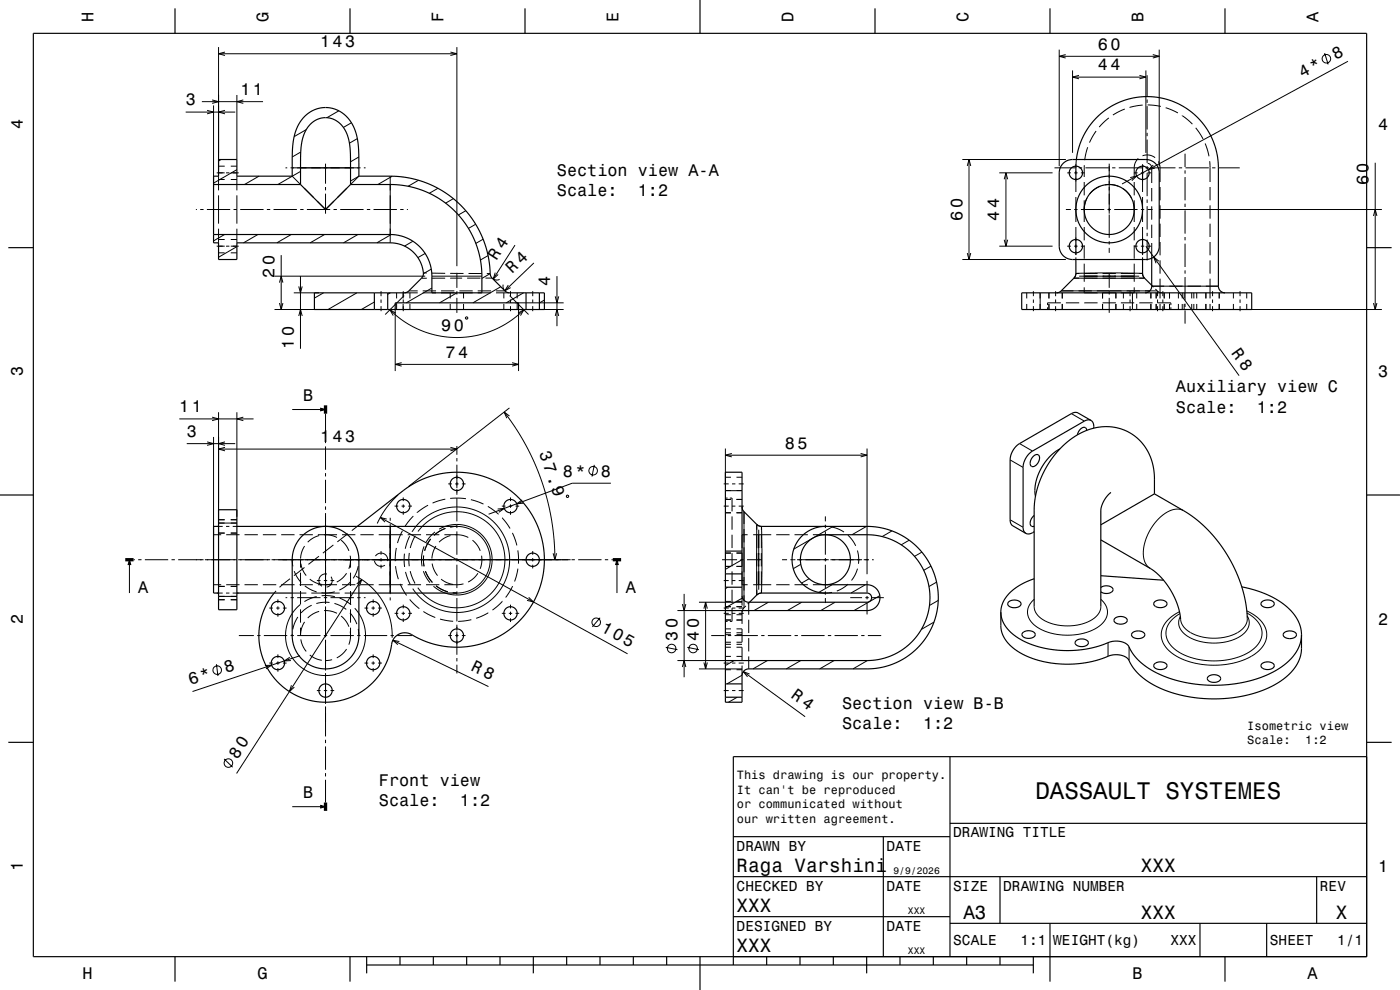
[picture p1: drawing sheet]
<svg xmlns="http://www.w3.org/2000/svg" width="420mm" height="297mm" viewBox="0 0 420 297" stroke-linecap="round" stroke-linejoin="round" font-family="sans-serif">
<g fill="none" stroke="#000" stroke-width=".3">
<path d="M65.6 14.1v37.1M65.6 16.1h71.5M67.5 15.6l-1.9 .5 1.9 .5M135.1 15.6l2 .5-2 .5M137.1 14.1v65.8M317.8 14.9v35M317.8 16.9h30M319.7 16.4l-1.9 .5 1.9 .5M345.8 16.4l2 .5-2 .5M347.8 14.9v35M397.4 15.9l1.1 3.4M404.4 18.4l-67.8 36.8"/>
<path d="M55.7 33.6h14.9M60.6 30.5h18.3M62.1 33.1l2 .5-2 .5M63.6 30l2 .5-2 .5M64.1 31.6v24.6M67.5 33.1l-1.9 .5 1.9 .5M71.1 28.5v19.4M73 30l-1.9 .5 1.9 .5M91.9 38.9l-3.7 2.1M101.6 33.2l-3.5 2.1M105.4 36.8l-2.4 1.4M321.8 21.1v24.8"/>
<path d="M321.8 23.1h22M323.7 22.6l-1.9 .5 1.9 .6M328.8 39.3l-1.9 3.5M332.7 35.4l-2.9 2.7M337.4 32.7l-3.5 1.8M341.8 22.6l2 .5-2 .6M342.8 31.5l-3.9 .7M343.8 21.1v24.8M344.1 22.6v6.3M344.1 29.9v1M344.1 31.9v7M344.1 39.9v1"/>
<path d="M344.3 31.5l4 .4M349.7 32.3l3.7 1.6M354.7 34.7l3 2.5M358.7 38.4l2.2 3.3M65 51.9h2.4M65.6 52.9v4.2M65.6 58.6v8.5M65.6 49.9h1.8M65.6 53.9h1.8M66.3 47.9l-.7 .4M67.8 51.9h1M69.2 51.9h2.4"/>
<path d="M69.2 49.9h1.9M69.2 53.9h1.9M71.1 50.9l-7 4M71.1 52.9v4.2M71.1 58.6v8.5M77.7 52.9l-4.3 2.5M85.7 50.4h.5M87.2 50.4h21M87.7 52.9l2.5 2.5M90.2 51.4l-6.8 4M90.2 45.6l-2.5 1.5M91.2 56.4l2.9 2.9"/>
<path d="M97.7 49.1v6M97.7 56.1v1M97.7 58.1v6M104.1 56.4l-2.9 2.9M107.2 41.6l-2.4 1.4M107.7 47.1l-2.5 1.4M107.7 52.9l-2.6 2.5M107.7 52.9l-2.5 1.4M109.2 50.4h.5M117.1 52.9v20M117.7 52.9l-4.3 2.5M125.6 54.1l-3.2 1.8"/>
<path d="M131.4 56.5l-2.6 1.5M136 59.6l-2.3 1.3M288.7 47.9h31.1M290.2 49.8l.5-1.9 .5 1.9M290.7 47.9v30M299.8 51.9h16M301.3 53.8l.5-1.9 .5 1.9M301.8 51.9v22M316.4 50.4h6.2M320.2 51.9h1.1M322.3 51.9h1M322.8 49.3v1.1"/>
<path d="M322.8 51.4v1M322.8 53.4v4.2M322.8 59.1v7.5M322.9 47.9l-.1 1.9M323.6 50.4h1M324.3 51.9h1.1M325.3 54.6v4M325.3 49.6v3.5M325.6 50.4h7M326.1 59.4l-.6 1.7-.2 1.8M326.3 44.2l-.9 3.9M330.1 55.8a7.5 7.5 0 0 0-3.2 2.4"/>
<path d="M331.6 55.5a7.5 7.5 0 0 1 3.9 .4M332.8 49.1v15M333.6 50.4h1M335.6 50.4h7M336.8 56.5a7.5 7.5 0 0 1 2.7 3M339.1 53.3l1.9-.5-1.4 1.4M340.2 51.9h1.1M340.3 54.6v4M341.5 47.5l-.8 1-.3 .9-.1 3.7M342.3 51.9h1M342.8 46.7a3.9 3.9 0 0 1 3.7 .6M342.8 49.3v1.1"/>
<path d="M342.8 51.4v1M342.8 53.4v4.2M342.8 59.1v7.5M343 49.6l-.1 .3M343.6 50.4h1M344.1 41.9v7M344.1 49.9v1M344.1 51.9v7M344.1 59.9v1M344.3 51.9h1.1M344.3 49a1.37 1.37 0 0 1 1.2 1.4v4.5M345.5 56.4v4"/>
<path d="M345.6 50.4h7M346 49.5l-1.5 1.4 2-.5M347.5 48.4l.5 1.7v4.5M348 56.1v4M353.6 50.4h1M355.5 46.1v4M355.5 51.1v1M355.5 53.1v7M355.6 50.4h7M361.5 43l1.2 3.9M362.9 48.4l.1 6.2M363 56.1v4"/>
<path d="M363.6 50.4h1M365.6 50.4h6.3M412.6 48.8v44.1M58.8 62.9h.3M60.1 62.9h1M62.1 62.9h7M65 73.9h2.4M65.6 68.6v4.3M65.6 71.9h1.8M65.6 75.9h1.8M67.4 70.4l-3.3 1.9M67.8 73.9h1"/>
<path d="M69.2 73.9h2.4M69.2 71.9h1.9M69.2 75.9h1.9M70.1 62.9h1M71.1 74l-5.5 3.2M71.1 68.6v4.3M72.1 62.9h7M77.4 70.4l-4.4 2.5M80.1 62.9h1M82.1 62.9h7M84.4 76.5v16.4M87.4 70.4l-4.4 2.5"/>
<path d="M90.1 62.9h1M92.1 62.9h7M95.1 60.3l2.6 2.6 2.5-2.6M97.4 70.4l-4.4 2.5M100.1 62.9h1M102.1 62.9h7M107.4 70.4l-4.4 2.5M110.1 62.9h1M112.1 62.9h7M117.4 70.4l-4.4 2.5M120.1 62.9h1M122.1 62.9h.3"/>
<path d="M123.9 72.4l-2.5 1.4M127.5 76l-2.1 1.3M139.7 63.2l-2.2 1.3M142.7 67.3l-2.2 1.2M144.9 71.8l-2.2 1.2M146.4 76.7l-2.3 1.3M154.5 73.5l-6.5 10.2a2.02 2.02 0 0 0 1.9 .1M160.2 78.9l-8.8 8.3M288.7 77.9h31.1M290.2 75.9l.5 2 .5-2M299.8 73.9h16M301.3 71.9l.5 2 .5-2"/>
<path d="M319.8 62.9h1.5M320.2 73.9h1.1M322.3 62.9h1M322.3 73.9h1M322.8 68.1v4.3M322.8 73.4v1M322.8 75.4v1.1M322.8 77.2v.7M324.3 73.9h1.1M324.3 62.9h7M325.3 60.1v6.5M325.3 68.1v4"/>
<path d="M325.3 73.6v4M325.3 79.1v5.4M332.3 62.9h1M332.8 64.4v7M332.8 72.4v1M332.8 74.4v1.5M334.3 62.9h7M340 60.9l.3 2M340.2 73.9h1.1M340.3 60.1v6.5M340.3 68.1v4M340.3 73.6v4"/>
<path d="M340.3 79.1v5.4M342.3 62.9h1M342.3 73.9h1M342.8 68.1v4.3M342.8 73.4v1M342.8 75.4v1.1M342.8 77.2v.7M343.8 73.9l27.9 38.8M344.1 61.9v7M344.1 69.9v1M344.1 71.9v6.2M344.3 62.9h1.5"/>
<path d="M344.3 73.9h1.1M345.5 61.9v4M345.5 67.4v4M345.5 72.9v4.5M347.7 78.4l-1.6-1.3 .7 1.9M347.8 62.9h66.8M348 61.6v4M348 67.1v4M348 72.6v4M348 78.1v4M355.5 61.1v1M355.5 63.1v7"/>
<path d="M355.5 71.1v1M355.5 73.1v7M363 61.6v4M363 67.1v4M363 72.6v4M363 78.1v4M412 64.8l.6-1.9 .5 1.9M82.4 92.9h13.3M82.4 82.9h45.2M83.8 90.9l.6 2 .5-2M83.8 84.8l.6-1.9 .5 1.9M88.1 87.9h7.6"/>
<path d="M89.6 85.9l.5 2 .6-2M89.6 94.8l.5-1.9 .6 1.9M90.1 82.9v21.7M97.1 87.9l-2.8 1.5M107.1 87.9l-8.7 5M112.3 90.6l-3.9 2.3M114.3 87.4v1.5M114.3 89.9v1M114.3 91.9v1.5M117 92.9l4.2 3.5 4.6 2.5 5.2 1.7 5.8 .7 5.2-.5 5.5-1.5 5.1-2.7 2.2-1.6 2.3-2.1M117.1 87.9l-.8 .4M118.6 92.8l-.2 .1"/>
<path d="M118.6 92.7v18.6M118.7 93.9l-1.7-1 1 1.8M119 87.9v1.6M119 91.2v1.7M120.9 91.2l.1 2.2M121 87.4l-.1 2.1M121 89.9v1M121.2 87.9h4.1M121.2 88.7l-5.6 5.7M122.7 87.3h2.6M123 87.9v1.6M123 91.2v1.7"/>
<path d="M126.8 87.9h4M126.8 87.3h4M127 81.9h1M128 83.5h-1.6M129.4 80.7l-2.4 1.4M129.5 81.9l4 .1M129.6 86.4l-7.7 4.5M129.6 82.9h15M132.3 87.9h4M132.3 87.3h4M133.5 83.4l-3.9 .1M135 82h4"/>
<path d="M135.1 87.9v1.6M135.1 91.2v1.7M137.1 87.9l-5.2 3M137.1 81.9v4.5M137.1 87.4v1M137.1 89.4v4.5M137.8 87.9h4M137.8 87.3h4M138.6 83.4h-3.5M139.1 87.9v1.6M139.1 91.2v1.7M139.6 95.3l.5-.2 .2 .4-.4 .3z"/>
<path d="M140.5 82l4 .1M143.3 87.9h4M143.3 87.3h4M144.1 83.4h-4M146 82.1h1.1l-2.5 1.4M147.6 83.4h-2M148.6 81.8l-.6 1.9 1.5-1.3M148.8 87.9h4.1M150.2 86l-8.3 4.9M151 85.4a1.98 1.98 0 0 0 .5 1.9h-2.7M151.2 87.9v1.6M151.2 91.2v1.7"/>
<path d="M152.5 85.5l-1.1 1.7 1.8-.9M152.9 88.7l5.7 5.7M153.2 87.4v1.5M153.2 89.9v1M153.2 91.9v1.5M154.6 92.9h14.5M154.6 90.9h14.5M155.2 87.9v1.6M155.2 91.2v1.7M155.4 93.9l1.7-1-.9 1.8M155.6 92.7v18.6M157.1 87.9l-5.2 3"/>
<path d="M159.8 87.4v1.5M159.8 89.9v1M159.8 91.9v1.5M163.3 90l-1.5 .9M166.6 94.8l.5-1.9 .5 1.9M166.6 88.9l.5 2 .5-2M167.1 82.8v15.1M308 87.9v1.6M308 91.2v1.7M310 87.4v1.5M310 89.9v1M310 91.9v1.5"/>
<path d="M312 87.9v1.6M312 91.2v1.7M312.1 87.9v5M314.3 92.2v.7M314.7 87.9v1.6M314.7 91.2v1.7M316.7 87.4v1.5M316.7 89.9v1M316.7 91.9v1.5M316.9 87.9h.1M318.3 90.9h-4v.6M318.4 87.3h28.8"/>
<path d="M318.7 87.9v1.6M318.7 91.2v1.7M319.8 90.9h4M322.2 83.4h21.2M322.8 82l9.4-.1 10.6 .1M322.8 82h1M322.8 82l-.2 .8-.4 .6M323.8 83.4h-1.6M323.8 82.9h18M325.3 82.1h4M325.3 86.2v1.7h4M325.3 90.9h4"/>
<path d="M329.3 83.4h-4M330.8 89.5v-1.6h4v1.6M330.8 90.9h4M330.8 83.4h4M330.8 82.1h4M330.8 91.2v1.7M332.8 81.9v4.5M332.8 87.4v1M332.8 89.4v4.5M334.8 91.2v1.7M336.3 83.4h4M336.3 90.9h4"/>
<path d="M337 87.9v1.6M337 91.2v1.7M339 87.4v1.5M339 89.9v1M339 91.9v1.5M339.7 87.9v5M340.3 82.1h-4M340.3 86.2v1.7h-4M341 87.9v1.6M341 91.2v1.7M341.7 92.9h72.9M341.8 83.4h1.6"/>
<path d="M341.8 90.9h4M342.8 82h-1M342.8 82l.1 .8 .5 .6M345.3 87.9v1.6M345.3 91.2v1.7M345.5 85.9h20M345.5 85.6l.6 .6M346.6 86.7l.6 .6M346.9 87.9v1.6M346.9 91.2v1.7M347.2 87.3l.6 .4 .8 .2M347.3 89.9v1h4v.6"/>
<path d="M347.3 87.4v1.5M347.3 91.9v1.5M348 83.6v5.9M348 91.2v1.7M348.9 87.4v1.5M348.9 89.9v1M348.9 91.9v1.5M349.3 87.9v1.6M349.3 91.2v1.7M350.9 87.9v1.6M350.9 91.2v1.7M351.3 92.2v.7"/>
<path d="M353.5 87.9v1.6M353.5 91.2v1.7M354.7 87.9v1.6M354.7 91.2v1.7M355.3 87.9v1.6M355.3 91.2v1.7M355.5 81.1v1M355.5 83.1v7M355.5 91.1v1M355.5 93.1v4M357.5 87.9v1.6M357.5 91.2v1.7"/>
<path d="M358.2 87.9v1.6M358.2 91.2v1.7M359 87.9v1.6M359 91.2v1.7M361.8 87.9v1.6M361.8 91.2v1.7M363 83.6v5.9M363 91.2v1.7M363.8 87.4v1.5M363.8 89.9v1M363.8 91.9v1.5M365.8 87.9v1.6"/>
<path d="M365.8 91.2v1.7M370 87.9v1.6M370 91.2v1.7M372 87.4v1.5M372 89.9v1M372 91.9v1.5M374 87.9v1.6M374 91.2v1.7M412 90.9l.6 2 .5-2M118.6 109.3h37M120.5 108.8l-1.9 .5 1.9 .5M153.6 108.8l2 .5-2 .5"/>
<path d="M53.8 125.7h22.3M56 133.1h14.6M62.1 132.6l2 .5-2 .5M63.6 125.2l2 .5-2 .5M64.1 131.1v30M65.6 123.7v36.4M65.6 134.7h71.5M67.5 132.6l-1.9 .5 1.9 .5M67.5 134.2l-1.9 .5 1.9 .5M71.1 123.7v31.4M73 125.2l-1.9 .5 1.9 .5M87.7 122.9h8.5"/>
<path d="M97.7 124.1v6.8M97.7 131.9v1M97.7 133.9v7M135.1 134.2l2 .5-2 .5M137.1 133.8v2.6M137.1 137.4v1M137.1 139.4v7M151.3 123.6l3.4 4.9 3.1 5.1 2.6 5.4 2 5.1 1.8 6 1.3 6.1 .7 5.7 .3 6M152.8 122.4l-30.3 23.6M152.8 124.8l-1.5-1.2 .7 1.9M178.3 139.5l-.7 3.5M217.6 134.6v10.6"/>
<path d="M217.6 136.6h42.5M219.5 136l-1.9 .6 1.9 .5M258.2 136l1.9 .6-1.9 .5M260.1 134.6v37.7M303 138l3.9 2.2M305.9 133.1l3.9 2.2M321.4 124.1l3.9 2.2M65 157.9h1.8M65.6 159.9h1.8M65.6 155.9h1.8M65.6 156.9h5.5M67.8 157.9h1"/>
<path d="M69.2 159.9h1.9M69.2 155.9h1.9M69.8 157.9h1.8M97.7 141.9v1M97.7 143.9v7M97.7 151.9v1M97.7 153.9v27.3M107.2 157.9l-1.7 1.3M114.1 155.2l74.2 40.9M116 155.7l-1.9-.5 1.4 1.4M117.1 155.3v.9M117.1 157.2v21"/>
<path d="M118.4 151.8h1.1M119.4 148.5l-3.5 3.9-2.7 4.6M120.5 151.8h1M120.7 159.2l-1.4 3.7M121 149.2v1.1M121 151.3v1M121 153.3v1.1M122.5 151.8h1.1M123.6 159.5l1.6-2 1.7-1.7 1.9-1.4 2.4-1.2 2.7-.8 2.4-.3 2.5 .1 2.5 .5 2.3 .8 2.4 1.4 1.8 1.4 1.8 2 1.4 2.1 1.1 2.5 .6 2.4 .2 2.5-.2 2.5-.6 2.4-.9 2.4-1.3 2.1-1.4 1.7-2.1 1.8-2.4 1.4-2.3 1-2.7 .5-2.2 .1-2.5-.2-2.4-.6-2.3-1-2.3-1.5-1.8-1.7-1.7-2.1M124 154.8l-2.5 3.1M125.4 159.5l1.6-1.9 1.7-1.4 2-1.2 2.1-.8 2.1-.5 2.3-.2 2.2 .2 2.2 .5 2.1 .9 1.9 1.2 1.7 1.5 1.4 1.7 1.2 1.9 .9 2.1 .5 1.9 .2 2.5-.2 2.2-.5 2.2-.9 2.1-1.1 1.9-1.5 1.8-1.7 1.4-1.9 1.2-2.3 1-2.2 .5-2.2 .1-2.3-.2-2.1-.5-2.1-.9-1.9-1.1-1.7-1.5-1.6-1.8M128.4 151.6l-3.3 2.2"/>
<path d="M130.5 159.6l-1.4 1.3-1.2 1.7M131.8 158.7l2.5-1 3-.4 2.8 .5 2.7 1.2 2.3 2 1.5 2.3 .9 2.6 .1 3-.7 2.9-1.4 2.4-1.9 2-2.6 1.5-2.7 .7h-3l-3-1-2.3-1.5M133.6 149.8l-3.8 1.1M134.5 145.2h1.1M135.1 158.1l1.9-.2zM136.6 145.2h1M137 157.9l1.9 .2 2 .6 1.7 .9 1.4 1.2 1.4 1.6 .9 1.6 .6 2.1 .2 1.8-.2 1.9-.5 1.8-1 1.9-1.2 1.4-1.6 1.4-1.7 .8-1.8 .6-2.1 .2M137.1 149.4l-2 .1M137.1 149.4l2.7 .2M137.1 146.7v1.7M137.1 149.4v7M137.1 157.4v1"/>
<path d="M137.1 159.4v7M138.6 145.2h1.1M141.3 149.9l3.7 1.3M146.4 151.9l3.2 2.4M149.3 152.7l2-.2-1.7 1.2M150.6 151.8h1.1M150.6 155.3l2.4 3.3M152.7 151.8h1M153.2 149.2v1.1M153.2 151.3v1M153.2 153.3v1.1M153.7 159.9l1.4 3.7"/>
<path d="M154.7 151.8h1.1M156.7 150l-1.7 1.1 2-.1M170 148.6l.5 .1v.5l-.5-.1zM183.3 145h-11.6l-25.1 9.3M217.1 151.8h1.5M217.1 145.2h1.5M217.6 147.2h5M217.6 149.4h.7M217.6 153.8h1.7M217.6 149.8h1.7M217.6 147.2h1.7M217.6 143.2h1.7"/>
<path d="M219 149.4h.6v4M219.6 154.9v4M219.6 151.8h1M219.6 145.2h1M220.9 153.8h1.7M220.9 149.8h1.7M220.9 147.2h1.7M220.9 143.2h1.7M221.6 151.8h1.5M221.6 145.2h1.5M222.6 152.1h.1M223.2 153.5v28.8"/>
<path d="M227 157.3v1.6M227 157.3v21.2M227 157.3l1.4 .6M227.6 158.9v18M228.4 157.9l.2 10M228.4 157.9v1M247.6 157.9h.1M247.6 157.9h.4M247.6 154.9v1.5M247.6 157.4v1M247.6 159.4v7M249.5 158.1l1.9 .6 1.8 .9"/>
<path d="M249.9 157.9l-11.8 6.8M259.9 157.9l-4.3 2.5M267.6 159.3l-2.9 1.7M303 155.9l3.9 2.3M355.1 153.2l-1.1-.4h-1.3l-2.6 .8-2.7 2.3-2.4 3.1-1.5 3.6-.5 3.5 .5 2.7 .7 1 .9 .7M38.8 169.4v8.5M40.1 167.9h.4M41.5 167.9h1M43.5 167.9h7M51.5 167.9h1M53.5 167.9h7.6M61.5 167.9h9.6"/>
<path d="M64.1 160.4h2.3M64.1 175.4h2.3M65 177.9h1.8M65.6 175.9h1.8M65.6 179.9h1.8M65.6 178.9h5.5M67.8 177.9h1M67.9 160.4h4M67.9 175.4h4M69.2 175.9h1.9M69.2 179.9h1.9M69.8 177.9h1.8"/>
<path d="M71.5 167.9h9.6M73.4 160.4h4M73.4 175.4h4M78.9 160.4h4M78.9 175.4h4M81.5 167.9h89.7M82.8 177.3l-.5 .6M83.4 179.8v1.1M84.4 160.4h4M84.4 175.4h4M85.7 179.3h.5M87 173.6l-3.1 2.6"/>
<path d="M87.2 179.3h1M87.7 167.9l.2 2M87.7 177.9h4.2M88.3 171.3l.8 1.8 1.2 1.6M89.2 179.3h7M89.9 160.4h4M89.9 175.4h4M90.2 167.9v2.4M90.2 171.8v4M90.2 177.3v4M90.3 169.1a7.4 7.4 0 0 0 1.6 3.6M91.3 170.2l-3.1 2.5"/>
<path d="M91.4 163.8a7.5 7.5 0 0 0-1.2 3.8M91.4 175.8l1.7 1 1.9 .8M92.9 173.7a7.4 7.4 0 0 0 3.6 1.6M93.4 177.9h8.5M95 179l-1.9 .6-1.8 .9M95.1 174.2h1.1M95.4 160.4h5.7M95.4 175.4h5.7M95.7 166.9l-3.2 2.4M95.7 160.7a7.5 7.5 0 0 0-3.4 2M96.5 178.7h2l2 .3M97.2 179.3h1"/>
<path d="M97.2 174.2h1M97.2 160.4a7.5 7.5 0 0 1 3.9 .8M98.1 172.2a2 2 0 0 0-2.3 1.2 2 2 0 0 0 .8 2.5M99.2 179.3h7M99.2 174.2h1.1M99.3 173a2 2 0 0 1-1.3 3.1M99.6 175.2l-1.9 .2M100 163.5l-3.1 2.4M100.4 177.5l-2 .4-1.9-.1M101.9 179.4l1.8 .9 1.6 1.1M102.3 162.1a7.5 7.5 0 0 1 2.4 3.2M102.6 160.4h4"/>
<path d="M102.6 175.4h4M103.4 177.9h4.3M104 172a7.5 7.5 0 0 1-3 2.6M104.4 160.1l-3.2 2.5M105 174.7l-1.5 1.3-1.7 1M105.1 166.7a7.5 7.5 0 0 1-.4 3.9M105.2 167.9v2.4M105.2 171.8v4M105.2 177.3v4M106.8 172.9l2.4 1.4 2.3 1.9 2 2.3 1.5 2.3 1.2 2.4 .8 2.4 .5 3 .2 2.7M107 175.2l1.5-1.3-.6 1.9M107.2 179.3h1"/>
<path d="M107.5 169.8l-.6 1.9-.9 1.8M107.7 167.9v.4M108.1 160.4h4M108.1 175.4h4M108.5 173.9l-37.5 58.1M109.2 179.3h.5M112 179.8v1.1M112.3 168.3a2 2 0 0 0 3.2 1.3M112.6 166.8a2 2 0 0 1 2.5-.7 2 2 0 0 1 1.2 2.2M113.6 160.4h7.2M113.6 175.4h7.2M114.3 165.3v1.1"/>
<path d="M114.3 167.4v1M114.3 169.4v1.1M117.1 179.2v.9M118.7 169.9l.8 3.9M118.9 164.4l-.3 4M120 175.2l2 3.4M121.3 166.1l.1 4M121.7 171.6l1.4 3.7M122.3 160.4h4M122.3 175.4h4M122.8 165.9v4M122.9 160.9l-1.3 3.7"/>
<path d="M122.9 179.8l2.9 2.8M123.1 171.3l1.4 3.7M124.6 160.7l-1.5 3.7M127 171.4l.8 1.8 1.2 1.6M127 167.9l.2 2zM127.1 166.7l-.1 1.2zM127.2 163.9l-.7 3 .1 3M127.4 165.2l.7-1.8 1.1-1.7-1.1 1.7-.7 1.8M127.8 160.4h4M127.8 175.4h4M129.7 169.1a7.5 7.5 0 0 0 1.6 3.6M129.7 174.7l-1.1-1.4-1-2 .9 1.8 1.2 1.6"/>
<path d="M130.2 160.6l1.7-1.3 1.7-.8-1.8 .9zM130.8 163.8a7.5 7.5 0 0 0-1.2 3.8M130.8 175.7l1.7 1.1 1.9 .7-1.9-.7zM132.3 173.7a7.5 7.5 0 0 0 3.6 1.6M133.3 160.4h3.8M135.1 160.7a7.5 7.5 0 0 0-3.4 2M135.8 177.8l1.2 .1zM136.6 160.4a7.5 7.5 0 0 1 3.9 .8M137.1 167.4v1M137.1 169.4v7M137.1 177.4v1M137.1 179.4v7"/>
<path d="M139 175.2l-1.4 .2h-4.3M141.7 162.1a7.6 7.6 0 0 1 2.4 3.2M143.4 172a7.5 7.5 0 0 1-3 2.6M144.5 166.7a7.5 7.5 0 0 1-.4 3.9M153.8 175.8l-2.1 3.4M155.3 165.1l.2 4M155.4 170.6l-1 3.9M158.6 179.2l1.5 1.4-2-.5M159.8 165.3v1.1M159.8 167.4v1M159.8 169.4v1.1M165.9 166l.6 1.9 .5-1.9"/>
<path d="M171.5 167.9h1M173.5 167.9h7M181.5 167.9h1M183.5 167.9h.3M185.1 169.4v8.5M205.2 178.2v25M216.6 167.9h4.5M217.1 174.2h1.5M217.6 169.9h1.7M217.6 165.9h1.7M218.3 176.2l-.7 .4M219.6 160.4v4"/>
<path d="M219.6 165.9v4M219.6 171.4v4M219.6 176.9v4M219.6 174.2h1M220.9 165.9h1.7v4h-1.7M221.6 174.2h1.5M222.1 167.9h1M222.6 167.9l-5 2.9M222.6 171.4v4h1.7M222.6 178.7v3M222.8 179.4l-5.2 3M224.1 167.9h4.5"/>
<path d="M224.3 160.4h-1.7v4M226 160.4h5.4M226 175.4h5.4M227 176.9v1.6M227 160.4v4M227 171.4v4M227 165.9v4M228.4 171.4v4M228.4 165.9v4M228.4 160.4v4M228.4 176.9v1M228.4 177.9l-.7 .2-.7 .4"/>
<path d="M228.6 167.9l-.2 10M232.9 160.4h4M232.9 175.4h4M234.6 167.9h1.5M237.1 167.9h1.5M238.4 160.4h4M238.4 175.4h4M239.1 167.9h9.5M240.2 169.3l-2.2 1.3M242.7 173.6l-2.2 1.3M243.9 160.4h3.7M243.9 175.4h3.7"/>
<path d="M247.6 167.4v1M247.6 169.4v7M247.6 177.4v1M247.6 179.4v1.5M249.1 167.9h9.5M249.6 177.7l-2 .2M249.6 175.4l-4 2.3M254.4 160.5l1.3 1.5 1 1.8M254.4 175.2l-1.6 1.2-1.8 .9M255.1 179.3h3.5M257.2 165.2l.4 1.9-.1 2M257.3 170.6l-.8 1.9-1.1 1.6"/>
<path d="M259.1 167.9h1.5M259.6 179.3h1M259.6 175.4l-4.3 2.5M260.1 174.3v3.5M260.1 178.8v1M261.6 167.9h.5M261.6 179.3h3.6M263.9 178.7l-7.7 4.5M272.8 162.1l-2.4 1.3M276.6 165.6l-2.2 1.3M279.3 169.8l-2.2 1.3M281 174.6l-2.3 1.4"/>
<path d="M310.3 179.8l-1.5 1.7-.5 1.7 .3 2 1.1 1.7 1.9 1.5 2.4 1.1 2.9 .8 3.2 .3 3.2-.3 3-.7 2.6-1.1 1.9-1.6 1.1-1.7 .3-1.9-.5-1.8-1.5-1.7M64.9 199.3l.5 3.5M71.7 190.7h4.5M77.2 190.7h1M79.2 190.7h7M79.5 199.7l2-.1-1.7 1.1M80.8 198.9h1.1M80.8 182.4h1.1M82.9 198.9h1M82.9 182.4h1M83.4 181.9v1M83.4 183.9v1.1"/>
<path d="M83.4 196.3v1.1M83.4 198.4v1M84.9 198.9h1.1M84.9 182.4h1.1M86.9 197.2l-1.6 1.1 2-.1M87.2 190.7h1M87.7 190.3v.4M89.2 190.7h7M89.4 185.1l-1 1.8-.6 1.9M90 196.7l-32.2 10.8M90.1 181.4l-2.4 2.5-1.5 3.3-.5 3.7 .5 3.4 1.6 3.2 2.3 2.5 3 1.8 3.7 .8 3.7-.3 3.2-1.3 2.9-2.4 1.9-2.9 1-3.3v-3.7l-1.1-3.4-2-2.8M90.2 182.8v4"/>
<path d="M90.2 188.3v2.4M90.3 191.8a7.4 7.4 0 0 0 1.6 3.6M91.4 186.6a7.5 7.5 0 0 0-1.2 3.7M92.9 196.5a7.4 7.4 0 0 0 3.6 1.6M93.5 181.6l-1.7 1-1.5 1.3M95.7 183.4a7.5 7.5 0 0 0-3.4 2M97.2 190.7h1M97.2 183.2a7.5 7.5 0 0 1 3.9 .8M97.7 181.9v9.3M97.7 191.9v9.3M98.9 180.7h-2l-2 .4M99.2 190.7h7"/>
<path d="M99.6 197.9l-2 .3M100.3 181l1.9 .8 1.7 1M102.3 184.8a7.5 7.5 0 0 1 2.4 3.2M104 194.7a7.5 7.5 0 0 1-3 2.7M105 183.9l1.2 1.5 .9 1.8M105.1 189.5a7.5 7.5 0 0 1-.4 3.9M105.2 182.8v4M105.2 188.3v2.4M107.2 190.7h1M107.5 188.7l.2 2M109.2 190.7h7M109.4 198.9h1.1"/>
<path d="M109.4 182.4h1.1M111.4 198.9h1M111.4 182.4h1M112 181.9v1M112 183.9v1.1M112 196.3v1.1M112 198.4v1M113.4 198.9h1.2M113.4 182.4h1.2M117.2 190.7h1M117.9 192.1l28.7 13.9M118.4 184h1.1"/>
<path d="M119.2 190.7h4.5M119.8 192.5l-1.9-.4 1.5 1.3M120.5 184h1M121 181.4v1.1M121 183.5v1M121 185.5v1.1M122.5 184h1.1M127 183.5l3.6 1.7M132 185.7l3.9 .7M134.5 190.7h1.1M136.6 190.7h1M137.1 187.4v1.8"/>
<path d="M137.1 189.4v7M137.1 197.4v1M137.1 199.4v2.6M138.6 190.7h1.1M141.4 185.9l-4 .5M146.5 183.8l-3.7 1.7M150.6 184h1.1M150.7 180.4l-3 2.6M152.7 184h1M153.2 181.4v1.1M153.2 183.5v1M153.2 185.5v1.1"/>
<path d="M154.7 184h1.1M180 185.3l-2.3 2.7M199.7 194.2l3.5 .7M203.2 198.2h17.4M203.2 183.2h17.4M204.7 181.2l.5 2 .6-2M206.2 194.2l3.5 .7M209.7 180.7h12.9M211.2 182.6l.5-1.9 .5 1.9M211.2 198.7l.5 2 .5-2M211.7 180.7v20M213.4 190.7h4"/>
<path d="M217.1 184h1.5M217.1 198.9h1.5M217.1 182.4h1.5M217.6 193.3h1.7M217.6 190.4h1.7M217.6 186.4h.7M217.6 189.8h1.7M217.6 194.2h1.7M217.6 196.9h1.7M217.6 182h1.7M217.6 186h1.7M217.6 188.7h1.7"/>
<path d="M217.6 192.7h1.7M217.6 184.4h1.7M217.6 180.4h1.7M218.4 190.7h1M219.6 184h1M219.6 198.9h1M220.2 198.2l-2.6 1.5M220.4 190.7h7M220.6 182.4h-1v4h-.6M220.9 188.7h1.7v4h-1.7M220.9 194.2h1.7v4M220.9 193.3h1.7"/>
<path d="M220.9 190.4h1.7M220.9 189.8h1.7M220.9 196.9h1.7M220.9 182h1.7M220.9 186h1.7M220.9 184.4h1.7M220.9 180.4h1.7M221.6 184h1.5M221.6 198.9h1.5M221.6 182.4h1.5M222.6 183.2v4M222.6 199.7v3"/>
<path d="M223.2 182.3l-.4 .7-.2 .7M223.8 181.8l-.6 .5M224.6 180.7v3.7M224.6 185.9v4M224.6 191.4v4M224.6 196.9v3.8M224.9 180.7l-.6 .5M228.4 190.7h1M230.2 198.2l-4.3 2.5M230.4 190.7h7M230.5 180.7l-4.3 2.5M238.4 190.7h1"/>
<path d="M240.2 198.2l-4.3 2.5M240.4 190.7h7M240.5 180.7l-4.3 2.5M248.4 190.7h1M250.2 198.2l-4.3 2.5M250.4 190.7h7M250.5 180.7l-4.3 2.5M258.4 190.7h1M260.1 180.8v3.5M260.2 198.2l-4.3 2.5M260.4 190.7h4M280.2 186.6l-3.8 2.2"/>
<path d="M281.5 180.1l-2.7 1.5M310.3 182l.2 1.1 .5 1.1 1 1.1 1.3 .8 3.1 1.2 3.9 .5 3.7-.4 3.3-1.3 1.3-.9 .9-1 .6-1.1 .1-1.1M332.4 192.8v4.1M338.7 194.1v4.1M374 183.3l3.4 2.1 1.2 1.2 .8 1.4 .5 1.2 .1 1.6-.2 1.3-.7 1.4-1 1.3-1.4 1.2-3.3 1.9-4.2 1.2-4.9 .5-4.7-.4-4.5-1.3-3.4-1.9-1.4-1.2-1-1.3-.7-1.4-.2-1.3 .1-1.4 .5-1.4 .6-1.1 1.3-1.4 3-2M374.2 184.8l.5 1.3v1.6l-.7 1.4-1.2 1.3-1.7 1-1.9 .8-2.4 .5-2.5 .2-2.6-.1-2.2-.5-2.2-.8-1.6-1.1-1.2-1.1-.8-1.5-.1-1.5 .5-1.3M374.2 185.6l-.1 1-.6 1.1-.8 1.1-1.3 .9-3 1.2-4 .6-3.9-.5-3.2-1.2-2.2-1.8-.7-1.1-.2-1.1M374.4 184.1l2.5 1.9 1.4 2.3 .3 1.2v1.2l-1 2.4-2.2 2.1-3.1 1.6-3.8 1.1-4.2 .4-4-.3-4-1.1-3.2-1.6-2.2-2.1-1-2.4-.1-1.3 .3-1.1 .6-1.3 .9-1.2 2.4-1.8M83.4 200.4v1.1M87.4 205.6l-.6 1.9 1.5-1.4M95.1 207.2h1.1M97.2 207.2h1"/>
<path d="M97.7 201.9v9.3M97.7 211.9v9M99.2 207.2h1.1M112 200.4v1.1M204.7 200.1l.5-1.9 .6 1.9M209.7 200.7h12.9M217.1 207.2h1.5M217.6 200.9h1.7M219.6 207.2h1M220.9 200.9h1.7M221.2 209.2l-2.6 1.5M221.6 207.2h1.5"/>
<path d="M222.6 202.6l-4.5 2.6M223 201.5l18.5 13.5M224.9 202.2l-1.9-.7 1.3 1.5M67.2 227.7l2.6 2.5M97.7 221.9v1M97.7 223.9v7M97.7 231.9v1M97.7 233.9v6.9M87.7 242h8.5"/>
<circle cx="397.9" cy="17.6" r="1.28"/>
<circle cx="177.9" cy="141.2" r="1.28"/>
<circle cx="178.9" cy="186.7" r="1.28"/>
<circle cx="201.5" cy="194.6" r="1.28"/>
<circle cx="207.9" cy="194.6" r="1.28"/>
<circle cx="65.2" cy="201" r="1.28"/>
<circle cx="68.5" cy="228.9" r="1.28"/>
</g>
<g fill="none" stroke="#000" stroke-width=".35">
<path d="M10 10h400v277h-400zM52.5 2.5v7.5M105 2.5v7.5M157.5 2.5v7.5M210 0v10M262.5 2.5v7.5M315 2.5v7.5M367.5 2.5v7.5M64.1 55.4h26.1M65.6 47.9h5.5v5h16.6l.2-9.7 .5-3 .8-2.1a9.1 9.1 0 0 1 8.8-5.8 9.1 9.1 0 0 1 8.4 6.4l.7 2.5 .4 2.7 .2 9h10.7l4.7 .6 2.9 .7 3.1 1.2 2.9 1.4 2.5 1.6 2.9 2.4 2.3 2.3 2 2.6 1.9 3.2 1.5 3.2 1 3.1 .7 3.6 .3 3.5 .4 .9 4 4.1 .8 .5 11 .1v5h-69v-5l27.2-.1 1.1-.5 3.8-3.8a4.2 4.2 0 0 0 0-4.3l-1.5-2.6-2-1.9-2.7-1.3-2.9-.5h-46.2v5h-5.5v-5h-1.5v-20h1.5zM90.2 55.4l.1-10.6 .3-2.4 .6-2.1 1.1-2 1.5-1.6 1.7-1 2.2-.4 2 .3 1.9 1.1 1.5 1.7 1 1.9 .7 2.3 .3 2.4 .1 10.4M90.2 55.4l7.5 7.5 7.5-7.5"/>
<path d="M105.2 55.4h12.8l4.7 .5 2.9 .8 3.3 1.3 2.8 1.6 2.7 1.9 2.5 2.3 2.3 2.7 2 3.2 1.5 3.1 1 3.1 .7 3.7 .2 8.3h-15l-.2-7-.6-2.2-.9-2.1-1.4-2-2.1-1.8-2.1-1.3-2.6-.9-2.5-.2h-53.1M318.9 49.1l1.2-.9 1.4-.3h22.3a4 4 0 0 1 4 4v22a4 4 0 0 1-4 4h-22a4 4 0 0 1-4-4v-22.3l.3-1.2zM322.8 49.9v4M322.9 47.9l.5-2.6 1-3.1 1.3-2.7 1.6-2.3 1.8-2 2.3-2 2.3-1.5 2.7-1.3 2.9-.9 2.9-.4 3-.1 2.7 .3 3.2 .8 2.5 1.1 2.4 1.4 2.4 1.8 2.4 2.5 2.2 3.4 1.5 3.4 .8 3.7 .2 2.7v35.8a2 2 0 0 0 2 2M342.9 49.9l-.1 4M2.5 74.3h7.5M322.8 77.9v4.2l-.3 .9-4.2 4.3-1.4 .6M322.8 71.9v4M342.8 77.9l.1 4.9 2.6 2.8M342.8 71.9v4M345.5 77.4v8.6a2 2 0 0 1-2 1.9M410 74.3h7.5"/>
<path d="M112.3 87.9v5M116.3 87.9v5M118.6 92.9v-2h37v2M157.8 87.9v5M161.8 87.9v5M306.5 87.9h69v5h-69zM310 136.9a1.05 1.05 0 0 1 1.5-.4 1.05 1.05 0 0 1 .3 1.5 1.93 1.93 0 0 1-2.5 1.8l-.2-.6v-.8zM318 134.7l-1.6 1-1.5 1.4-1.4 1.6-1.3 2.2-.9 2-.6 2.3-.2 1.9 .1 1.8M326 129.1a.98 .98 0 0 0-.8-1 .98 .98 0 0 0-1.1 .6l-.9 1.8M327.3 126.1l-4-2.3h-1.3l-16.1 9.3a6.3 6.3 0 0 0-2.9 4.9l.1 18.5 .6 1.1 4.1 2.4M327.3 126.1l-.9-.1-1 .3-15.6 9a6.3 6.3 0 0 0-2.9 4.9v18.2l.3 1 .6 .6M327.3 126.1l.7 .9 .1 1.4"/>
<path d="M0 148.5h10M65.6 157.9h-1.5v20h1.5M65.6 152.9h5.5v30h-5.5zM71.1 157.9h65.9M107.2 157.9l14-10.9 2.9-1.9 2.9-1.4 2.9-1 2.9-.7 3-.3 3.7 .1 3.7 .6 3.3 1 3.4 1.6 3.4 2.3 2.6 2.3 2.4 2.9 2 3.1 1.7 4.2 1 3.9 .3 4.2-.3 4-.9 3.9-1.5 3.7-2.3 3.8-2.6 3.1-3.2 2.7-3.6 2.3-3.7 1.5-4.4 1-4 .3-4.2-.4-3.9-1-3.9-1.7a4.7 4.7 0 0 0-5.8-.5 6.5 6.5 0 0 0-1.9 4.7l-1.5 4.2-2.4 3.8-3.2 3.1-4.1 2.5-4.3 1.4-4.4 .4-4.5-.6-4-1.5-3.7-2.5-3.2-3.2-2.3-3.8-1.4-4.3-.4-4.7 .5-4.2 1.7-4.4 2.4-3.6M222.6 152.1l.6 1.4 3.8 3.8 1.1 .6h33.2l3.7 .6 4 1.4 2.4 1.2 2.4 1.8 2.2 2.1 1.8 2.4 1.5 2.5 1.2 2.8 .7 2.9 .3 3-.2 3.3-.7 3.4-1 2.8-1.7 3.1-2 2.5-2.4 2.2-2.6 1.9-3.2 1.5-3.4 .9-3.4 .5h-36.3a2 2 0 0 0-2 2v8h-5v-69h5v37a2 2 0 0 0 2 2h35.5a1.37 1.37 0 0 0 1.4-1.4 1.37 1.37 0 0 0-1.4-1.4h-31.9l-1.1 .6-2.2 2.2M247.6 157.9l-2 .2-1.9 .6-1.5 .8-1.6 1.3-1.3 1.5-.8 1.5-.6 1.9-.3 2 .2 2 .5 1.9 .9 1.8 1.3 1.5 1.5 1.3 1.8 1 1.9 .5 1.9 .2M310.3 154.6a2.1 2.1 0 0 0-.7 3.3h.7M310.3 159.5l-1.3 .6-1.2-.1M333.3 147.7l-1 1-1 1.3-.7 1.5-.3 1.3-.1 29.2M346.3 148.2l11 6.4 3.4 2.8 2.8 2.8 3.1 3.9 2.6 4.2 2.3 4.9 1.6 4.7a33.9 33.9 0 0 1 1.1 7.7M346.3 148.2v-6.3l-1-4.4-1-2.2-1.2-1.8-1.5-1.7-2-1.5a16.1 16.1 0 0 0-19 2 28 28 0 0 0-10.3 20.7v29"/>
<path d="M346.3 148.2l-16.1 9.2M410 148.5h10M71.1 177.9h16.6M90.6 160.8l2-1.5 2.5-1.1 2.8-.3 2.4 .4 2.3 .9 2.2 1.7 1.6 2.2 1 2.3 .3 2.5v22.8l-.3 2.1-.9 2.6-1.6 2.2-2.2 1.7-2.8 1.1-1.9 .3-1.8-.1-1.9-.5-1.8-.9-1.4-1-1.6-1.7-.9-1.7-.7-1.9-.2-2v-23.9l.3-1.7 .6-1.7 .9-1.5zM107.7 177.9h29.3M217.6 172.2h5M217.6 165.3h5M217.6 176.2h5M247.6 175.4h12.5a3.9 3.9 0 0 1 3.9 3.9 3.9 3.9 0 0 1-3.9 3.9h-42.5M247.6 160.4h13.3l3.5 .5 2.8 .9 2.7 1.4 2.4 1.7 2 1.9 1.9 2.7 1.6 3.1 .8 3.1 .4 3.2-.2 3-.8 3.4-1.2 2.8-1.9 2.9-2.6 2.7-3.1 2.1-3.4 1.5-3.4 .7-44.8 .2M310.3 173.6l-4.2 1.9-3.2 2.4-1.9 2.6-.6 1.6-.1 1.5M330.2 176.3a2.4 2.4 0 0 1 3.7 .6 2.44 2.44 0 0 1-3.7 .6"/>
<path d="M330.2 162l15.2 8.7 2.4 2 2.4 2.8 2.1 3.6 1.4 3.7 .5 3M330.2 172.7l18.9 1.4M372.5 176.1l3.7 .9 3.8 1.3 2.8 1.5 2.6 1.7 2.2 2.1 1.6 2.3 .9 2.2 .4 2.3M300.3 183.6v5l.4 1.5 .7 1.4 1.3 1.7 1.6 1.5 4.1 2.3 5.1 1.6 3.1 .5 3.2 .2 3.3-.2 3.1-.4 2.8-.6 2.8-1a5.7 5.7 0 0 1 6.9 .9l1.7 2.9 2.5 2.5 3.7 2.3 4 1.8 4.9 1.3 5.4 .7 4.7 .1 5.2-.4 4.7-1 4.5-1.6 3.6-1.9 3.2-2.4 2-2.5 1.3-2.7 .3-2 .1-4.7M300.3 183.6l.1 1.6 .6 1.6 .8 1.3 1.3 1.4 3.4 2.5 4.5 1.9 5.4 1.1 5.2 .2 5.4-.7 4.6-1.4a5.8 5.8 0 0 1 7.1 .8l1.4 2.5 2.2 2.4 3.2 2.3 3.6 1.7 4.1 1.4 4.2 .9 4.9 .4h5l4.9-.6 4.2-1 4.1-1.6 3.3-1.8 2.7-2.1 2.1-2.4 1.4-2.6 .5-3M302.5 180.7a2.44 2.44 0 0 1 3.8 .5 2.31 2.31 0 0 1-4 0zM306.9 189.8a2.41 2.41 0 0 1 3.7 .6 2.32 2.32 0 0 1-4 0zM322.8 192.3a2.42 2.42 0 0 1 3.7 .5 2.42 2.42 0 0 1-3.9 .3zM334.5 185.5a2.47 2.47 0 0 1 3.7 .6 2.31 2.31 0 0 1-4 0zM339.8 189.8a2.41 2.41 0 0 1 3.7 .7 2.32 2.32 0 0 1-4.1-.1zM346.4 180.6a2.58 2.58 0 0 1 3.7 .4 2.13 2.13 0 0 1-3.2 1.1l-.8-.8zM346.4 199.1a2.41 2.41 0 0 1 3.7 .6 2.32 2.32 0 0 1-4 0z"/>
<path d="M374.1 183.9l.3 .2M378.6 199.1a2.58 2.58 0 0 1 3.7 .5 2.13 2.13 0 0 1-3.2 1l-.8-.7zM378.6 180.6a2.4 2.4 0 0 1 3.7 .6 2.32 2.32 0 0 1-4-.1zM385.2 189.9a2.47 2.47 0 0 1 3.8 .5 2.3 2.3 0 0 1-4 0zM217.6 205.2h5M217.6 209.2h5M362.5 203a2.41 2.41 0 0 1 3.7 .6 2.31 2.31 0 0 1-4-.1zM2.5 222.7h7.5M285 227v60M410 222.7h7.5M410 227h-190v62.5M220 251h65"/>
<path d="M265 251v36M285 247h125M220 275h65M220 263h190M285 277h125M300 263v14M315 277v17.5M360 277v10M380 277v10M395 263v14M52.5 287v7.5M105 287v7.5"/>
<path d="M110 289.5h200M110 287v5M120 287v2.5M130 287v2.5M140 287v2.5M150 287v2.5M160 287v5M170 287v2.5M180 287v2.5M190 287v2.5M200 287v2.5M210 287v10"/>
<path d="M230 287v2.5M240 287v2.5M250 287v2.5M260 287v5M270 287v2.5M280 287v2.5M290 287v2.5M300 287v2.5M310 287v5M367.5 287v7.5"/>
<circle cx="322.8" cy="51.9" r="2"/>
<circle cx="342.8" cy="51.9" r="2"/>
<circle cx="322.8" cy="73.9" r="2"/>
<circle cx="332.8" cy="62.9" r="7.5"/>
<circle cx="332.8" cy="62.9" r="10"/>
<circle cx="342.8" cy="73.9" r="2"/>
<circle cx="121" cy="151.8" r="2"/>
<circle cx="137.1" cy="145.2" r="2"/>
<circle cx="153.2" cy="151.8" r="2"/>
<circle cx="159.8" cy="167.9" r="2"/>
<circle cx="247.6" cy="167.9" r="7.5"/>
<circle cx="83.4" cy="182.4" r="2"/>
<circle cx="83.4" cy="198.9" r="2"/>
<circle cx="111.9" cy="198.9" r="2"/>
<circle cx="112" cy="182.4" r="2"/>
<circle cx="121" cy="184" r="2"/>
<circle cx="137.1" cy="190.7" r="2"/>
<circle cx="153.2" cy="184" r="2"/>
<circle cx="97.7" cy="207.2" r="2"/>
</g>
<path d="M97.7 121.6v2.5M37.6 167.9h2.5M183.8 167.9h2.5M97.7 240.8v2.5" fill="none" stroke="#000" stroke-width="1" stroke-linecap="butt"/>
<g fill="#000" stroke="#000" stroke-width=".3">
<path d="M96.2 122.5l1.5 .4-1.5 .3z" fill-rule="evenodd"/>
<path d="M38.8 167.9l.4 1.5h-.8z" fill-rule="evenodd"/>
<path d="M185.1 167.9l.4 1.5h-.8z" fill-rule="evenodd"/>
<path d="M96.2 241.6l1.5 .4-1.5 .4z" fill-rule="evenodd"/>
</g>
<text font-size="7.2" x="310.6" y="239.6">DASSAULT SYSTEMES</text>
<g font-size="5.8">
<text x="221" y="261.6">Raga Varshini</text>
<text x="342.3" y="261.6">XXX</text>
<text x="221" y="273.6">XXX</text>
<text x="289" y="275.6">A3</text>
<text x="342.3" y="275.6">XXX</text>
<text x="400.8" y="275.6">X</text>
<text x="221" y="285.6">XXX</text>
</g>
<g font-size="5.1">
<text x="390.8" y="23.5" transform="rotate(-29 390.8 23.5)">4*</text>
<text x="400.8" y="18.1" transform="rotate(-29 400.8 18.1)">8</text>
<text x="161.7" y="135.9" transform="rotate(71 161.7 135.9)">37.9</text>
<text x="180" y="189.3" transform="rotate(29 180 189.3)">105</text>
<text x="67.9" y="202" transform="rotate(-19 67.9 202)">8</text>
<text x="141.1" y="201.1" transform="rotate(26 141.1 201.1)">R 8</text>
<text x="57.1" y="205.6" transform="rotate(-19 57.1 205.6)">6*</text>
<text x="237" y="209.2" transform="rotate(36 237 209.2)">R 4</text>
</g>
<g font-size="5">
<text x="28.1" y="6.5" transform="rotate(-90 28.1 6.5)">H</text>
<text x="80.6" y="6.5" transform="rotate(-90 80.6 6.5)">G</text>
<text x="133.1" y="6.5" transform="rotate(-90 133.1 6.5)">F</text>
<text x="185.6" y="6.5" transform="rotate(-90 185.6 6.5)">E</text>
<text x="238.1" y="6.5" transform="rotate(-90 238.1 6.5)">D</text>
<text x="290.6" y="6.5" transform="rotate(-90 290.6 6.5)">C</text>
<text x="343.1" y="6.5" transform="rotate(-90 343.1 6.5)">B</text>
<text x="395.6" y="6.5" transform="rotate(-90 395.6 6.5)">A</text>
<text x="96.1" y="14.1">143</text>
<text x="329.4" y="14.9">60</text>
<text x="329.4" y="21.1">44</text>
<text x="72.1" y="28.5">11</text>
<text x="55.7" y="31.6">3</text>
<text x="6.8" y="38.7" transform="rotate(-90 6.8 38.7)">4</text>
<text x="413.5" y="39">4</text>
<text x="167.1" y="52.7">Section view A-A</text>
<text x="167.1" y="58.8">Scale:</text>
<text x="191.4" y="58.8">1:2</text>
<text x="410.6" y="55.6" transform="rotate(-90 410.6 55.6)">60</text>
<text x="288.7" y="66.2" transform="rotate(-90 288.7 66.2)">60</text>
<text x="299.8" y="66.2" transform="rotate(-90 299.8 66.2)">44</text>
<text x="82.4" y="83.3" transform="rotate(-90 82.4 83.3)">20</text>
<text x="149" y="78.4" transform="rotate(-57 149 78.4)">R 4</text>
<text x="153.7" y="82.3" transform="rotate(-44 153.7 82.3)">R 4</text>
<text x="165.1" y="85.9" transform="rotate(-90 165.1 85.9)">4</text>
<text x="132.4" y="99.3">90</text>
<text x="88.1" y="104.6" transform="rotate(-90 88.1 104.6)">10</text>
<text x="133.7" y="107.3">74</text>
<text x="369.2" y="105.8" transform="rotate(54 369.2 105.8)">R 8</text>
<text x="6.8" y="112.9" transform="rotate(-90 6.8 112.9)">3</text>
<text x="413.5" y="113.2">3</text>
<text x="352.8" y="117.7">Auxiliary view C</text>
<text x="53.8" y="123.7">11</text>
<text x="91" y="120.2">B</text>
<text x="352.8" y="123.8">Scale:</text>
<text x="377.1" y="123.8">1:2</text>
<text x="56" y="131.1">3</text>
<text x="96.1" y="132.7">143</text>
<text x="235.5" y="134.6">85</text>
<text x="168.9" y="143">8*</text>
<text x="180.2" y="143">8</text>
<text x="41.5" y="177.9">A</text>
<text x="187.7" y="177.9">A</text>
<text x="6.8" y="187.1" transform="rotate(-90 6.8 187.1)">2</text>
<text x="413.5" y="187.4">2</text>
<text x="203.2" y="192.3" transform="rotate(-90 203.2 192.3)">30</text>
<text x="209.7" y="192.3" transform="rotate(-90 209.7 192.3)">40</text>
<text x="252.6" y="212.8">Section view B-B</text>
<text x="252.6" y="218.8">Scale:</text>
<text x="276.9" y="218.8">1:2</text>
<text x="71.2" y="228" transform="rotate(-57 71.2 228)">80</text>
<text x="91" y="239.4">B</text>
<text x="113.7" y="235.7">Front view</text>
<text x="113.7" y="241.7">Scale:</text>
<text x="138" y="241.7">1:2</text>
<text x="6.8" y="261.3" transform="rotate(-90 6.8 261.3)">1</text>
<text x="413.5" y="261.6">1</text>
<text x="24.7" y="293.8">H</text>
<text x="77.2" y="293.8">G</text>
<text x="339.7" y="293.8">B</text>
<text x="392.2" y="293.8">A</text>
</g>
<g font-size="4.3">
<text x="286" y="251.2">DRAWING TITLE</text>
<text x="221" y="255.2">DRAWN BY</text>
<text x="266" y="255.2">DATE</text>
<text x="221" y="267.2">CHECKED BY</text>
<text x="266" y="267.2">DATE</text>
<text x="286" y="267.2">SIZE</text>
<text x="301" y="267.2">DRAWING NUMBER</text>
<text x="396" y="267.2">REV</text>
<text x="221" y="279.2">DESIGNED BY</text>
<text x="266" y="279.2">DATE</text>
<text x="286" y="283.6">SCALE</text>
<text x="306.2" y="283.6">1:1</text>
<text x="316" y="283.6">WEIGHT(kg)</text>
<text x="351.2" y="283.6">XXX</text>
<text x="381" y="283.6">SHEET</text>
<text x="401.2" y="283.6">1/1</text>
</g>
<g font-size="3.6">
<text x="374.2" y="218.9">Isometric view</text>
<text x="374.2" y="223.2">Scale:</text>
<text x="391.5" y="223.2">1:2</text>
<text x="221.1" y="233.8">This drawing is our property.</text>
<text x="221.1" y="238.1">It can't be reproduced</text>
<text x="221.1" y="242.5">or communicated without</text>
<text x="221.1" y="246.8">our written agreement.</text>
</g>
<g font-size="2.9">
<text x="268.1" y="262.3">9/9/2026</text>
<text x="272.4" y="274.3">XXX</text>
<text x="272.4" y="286.3">XXX</text>
</g>
</svg>
